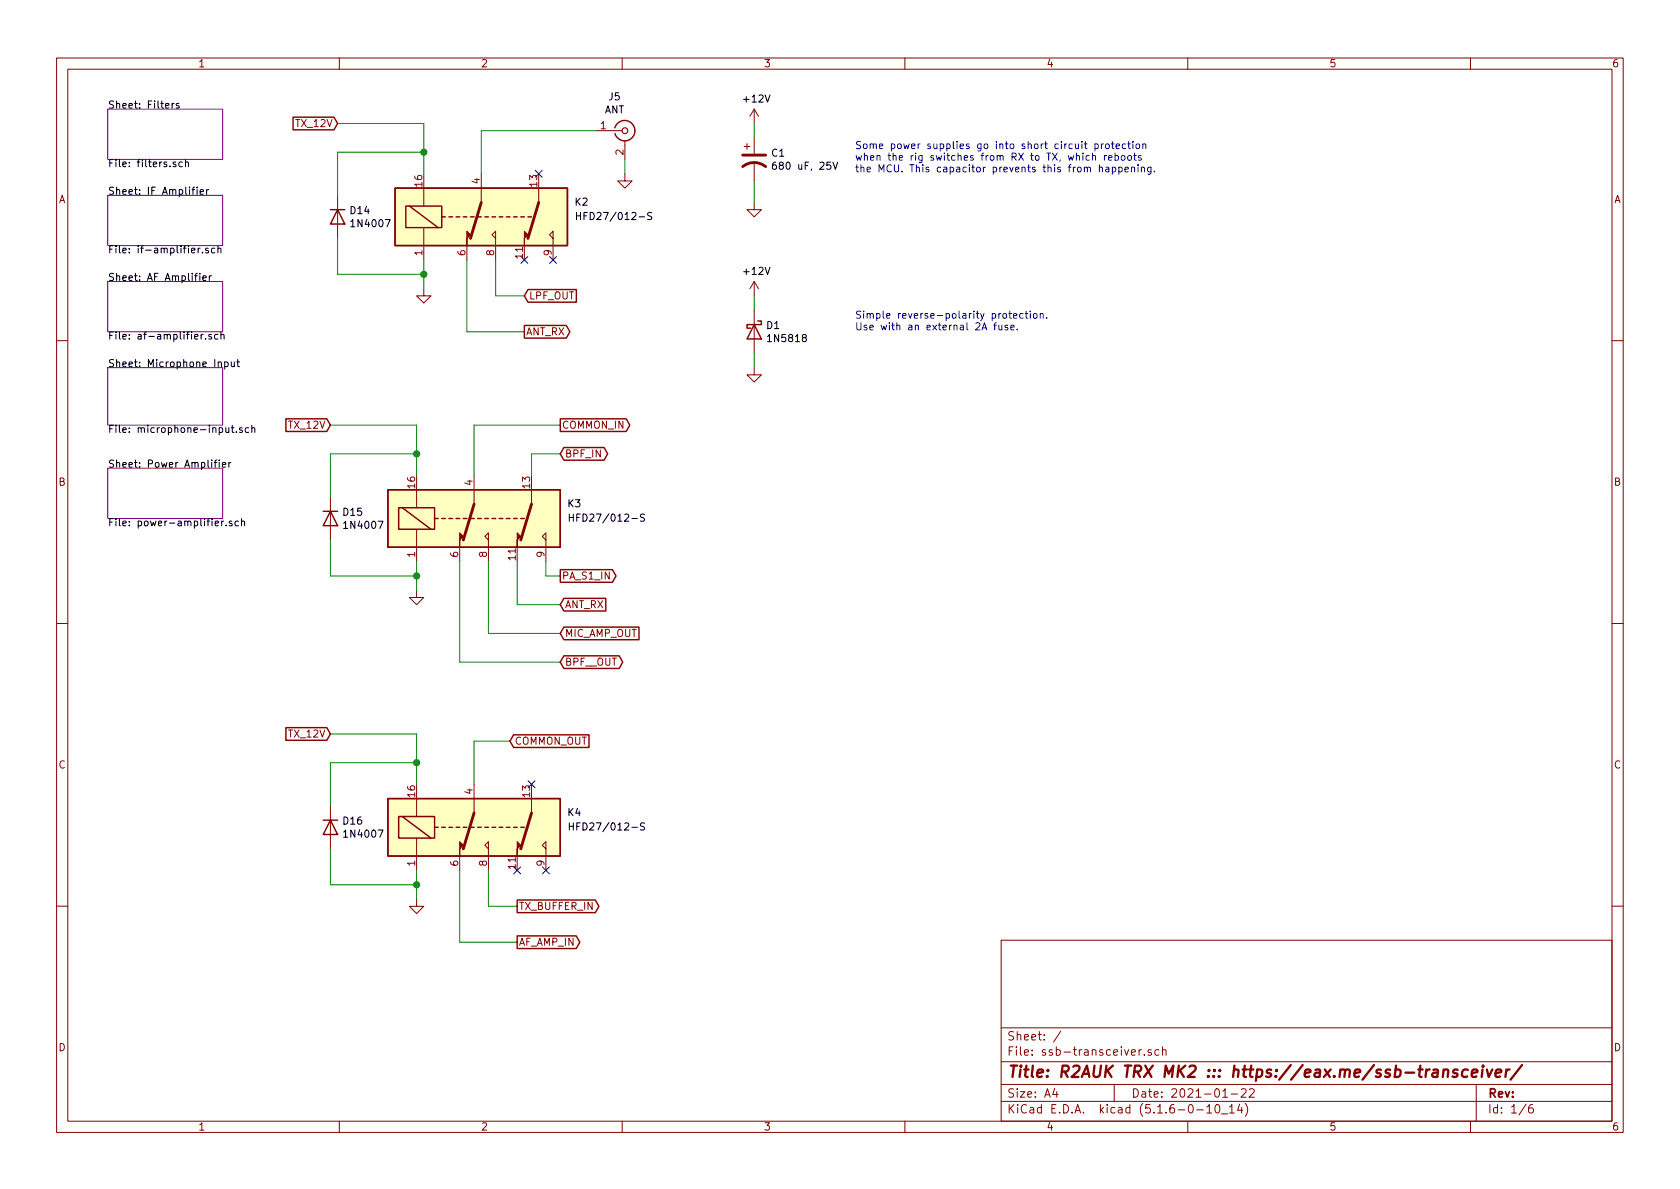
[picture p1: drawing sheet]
<svg xmlns="http://www.w3.org/2000/svg" width="297mm" height="210mm" viewBox="0 0 297 210" stroke-linecap="round" stroke-linejoin="round" font-family="sans-serif">
<g fill="none" stroke="#840000" stroke-width=".18">
<path d="M10 10.3h277v189.9h-277zM12 12.2h273v186.1h-273zM60 10.3v1.9M110 10.3v1.9M133.3 19.3l-.7 1.3M133.3 19.3v2.5M133.3 19.3l.8 1.3M160 10.3v1.9M210 10.3v1.9M260 10.3v1.9M59.7 34.5v7.7M74.9 33.3v3.1"/>
<path d="M85.1 30.7v5.1M95.2 33.3v2.5M105.4 23.1h4.6M110.5 30.7v1.3h1.3l-1.3 1.3-1.3-1.3h1.3M110.5 24.9v3.3M131.6 25.9h1M132.1 25.4v1M133.3 35.8v1.3h1.3l-1.3 1.2-1.2-1.2h1.2M133.3 24.4v2.8M133.3 28.7v3.3M74.9 51v1.3h1.3l-1.3 1.3-1.2-1.3h1.2M74.9 40.3v5.7"/>
<path d="M82.5 43.4v2.6M87.6 42.2l-.6-.7 .6-.6v5.1M97.8 42.2l-.6-.7 .6-.6v5.1M133.3 49.8v2.5M133.3 54.9v7.6M133.3 49.8l-.7 1.2M133.3 49.8l.8 1.2M10 60.2h2M133.3 65v1.3h1.3l-1.3 1.3-1.2-1.3h1.2M285 60.2h2M58.4 87.9v7.6M73.7 86.6v3.2"/>
<path d="M73.7 93.6v5.7M81.3 96.8v2.5M83.8 84.1v5M86.4 95.5l-.7-.6 .7-.7v5.1M94 86.6v2.5M96.5 95.5l-.6-.6 .6-.7v5.1M10 110.3h2M73.7 104.4v1.3h1.2l-1.2 1.2-1.3-1.2h1.3M285 110.3h2M83.8 138.7v5.1M58.4 142.5v7.6M73.7 159v1.3h1.2l-1.2 1.2-1.3-1.2h1.3"/>
<path d="M73.7 141.2v3.2M73.7 148.2v5.7M81.3 151.4v2.5M86.4 150.1l-.7-.6 .7-.7v5.1M94 141.2v2.6M96.5 150.1l-.6-.6 .6-.7v5.1M10 160.2h2M177 166.3h108v32h-108zM285 160.2h2M60 198.3v1.9M110 198.3v1.9M160 198.3v1.9"/>
<path d="M177 194.8h108M177 191.8h108M177 187.8h108M177 181.8h108M186.5 192.5l-.4 1h1M186.8 193v1M187.6 182.3l-1.3 2M197 191.8v3M201.4 185.6v1M201.8 185.6l-.4 .3M202.3 186.5v.1M203.6 185.7l-.4-.1-.2 .2v.2l.6 .2v.3h-.6"/>
<path d="M204.9 185.7l-.4-.1-.3 .3 .1 .6h.6M205.5 185.7l.3-.1 .3 .1 .1 .9M205.5 185.1v1.5M210 198.3v1.9M211.6 196.3h1.2M213.4 195.8l.4-.5v1.5M213.4 196.8h.8M215 195.4l.3-.1a.94 .94 0 0 1 0 1.5 .8 .8 0 0 1-.6-.6 .8 .8 0 0 1 .3-.8zM216 197h1.1M216.2 194h.8M217.4 195.8l.4-.5v1.5M217.4 196.8h.8"/>
<path d="M217.7 193.5h1.1M219.2 195.2l-.4 1.1h.9M219.5 192.7l.2-.2h.3l.3 .2v.3v.2l-.9 .8h.9M219.5 195.8v1M220.2 195.1a1.71 1.71 0 0 1 0 2.3M220.9 192.7l.2-.2h.4l.2 .2 .1 .3-1 1h1M260 198.3v1.9M261 191.8v6.5M269.8 195.2l-1.2 2M271 195.3a.62 .62 0 0 0-.7 .7v.7l.3 .1 .4-.1 .1-.5-.1-.2-.4-.1-.3 .3"/>
</g>
<path d="M255.2 189.3a.5 .5 0 0 1 .9 .1l-.1 1M255.3 189.1l-.2 1.3M257.7 189.2a.52 .52 0 0 0-.8 .3l.3 .3 .5 .1v.3l-.3 .2-.6-.1M259.5 189.2a.68 .68 0 0 0-1 .3v.8l.3 .1 .6-.1M260.2 189.8l1-.2v-.4l-.6-.1-.3 .3v.9l.2 .1 .5-.1M262.1 189.1l-.1 1.3M262.2 188.4l-.1 .1 .1 .1v-.2v.2M262.9 189.1l.3 1.3 .7-1.3M264.4 189.8l1-.2v-.4l-.6-.1-.3 .3v.9l.1 .1 .6-.1M266.3 189.1l-.1 1.3M266.9 189.1a.54 .54 0 0 0-.6 .4M269.1 188.3l-2 2.6" fill="none" stroke="#840000" stroke-width=".41"/>
<path d="M19 19.3h20.4v8.9h-20.4zM19 34.5h20.4v8.9h-20.4zM19 49.8h20.4v8.9h-20.4zM19 65h20.4v10.2h-20.4zM19 82.8h20.4v8.9h-20.4z" fill="none" stroke="#840084" stroke-width=".18"/>
<g fill="none" stroke="#000" stroke-width=".18">
<path d="M30.4 18.3v.8M30.8 18.3l-.4 .2M31.6 18.3h-.3l-.2 .2 .1 .1 .4 .2v.3h-.5M31.1 28.7l-.3-.1-.2 .2 .1 .2 .4 .1v.3h-.5M32.2 28.7l-.3-.1-.3 .3 .1 .5h.5M32.8 28.8l.2-.2 .3 .1v.8M32.8 28.2v1.3M33.9 33.5h.5M34.4 33.1l-.3 .2v1.1M34.8 33.1v.1M34.8 33.5v.9M35.4 33.9l.6-.1-.1-.2-.3-.1-.2 .2v.6h.5"/>
<path d="M36.5 33.5v.9M36.9 33.5l-.4 .3M101.9 37.6v1.2M101.9 38.2h.7M102.6 37.6v1.2M115.2 37.6h-.4l-.2 .1v.3l.5 .3 .1 .3-.2 .2h-.5M137.2 28.7h-.4a.87 .87 0 0 0 0 1.2l.4-.1v-.5l-.4-.1-.2 .2M147.3 28.7l.4 1.2 .4-1.2M35 43.9v.8M35.3 48.3v.2M35.3 48.8v.8M35.4 43.9h-.3l-.1 .2"/>
<path d="M35.6 59.1v.9M35.8 44.6v.1M35.9 49.2l.6-.1-.1-.3h-.4l-.1 .1v.6h.5M35.9 59.1l-.3 .3M36.3 59.8v.2M36.8 43.9h-.3l-.2 .2 .1 .1 .4 .2v.3h-.5M37 48.8v.8M37.4 48.8l-.4 .2M37.4 59.2l-.3-.1-.2 .2 .1 .2 .4 .1v.3h-.5M38 43.9h-.4l-.2 .2 .1 .6h.5M38.5 44l.2-.1h.3l.1 .8M38.5 59.2l-.3-.1-.3 .3 .1 .5h.5"/>
<path d="M38.5 43.5v1.2M39.1 59.3l.1-.2 .3 .1 .1 .8M39.1 58.7v1.3M38.6 64.1l.2-.1 .3 .1v.7M39.7 64.1l.4-.1 .2 .2-.1 .6h-.5M39.7 64v1.3M39.9 75.6l.1 .8 .3 .1 .2-.2M40.5 75.6v.9M40.9 64v.8h.3l.2-.1M40.9 75.6h.5M41.1 75.2v1.1l.3 .2M41.4 64v.8"/>
<path d="M41.8 76.3v.2M41.9 64h.4M42 63.6v1.1l.3 .1M42.8 75.7l-.3-.1-.2 .2 .1 .2 .4 .1v.3h-.5M44 75.7l-.4-.1-.2 .3 .1 .5h.5M44.5 75.8l.2-.2 .3 .1 .1 .8M44.5 75.2v1.3M37.9 81.8h.5M38.4 81.4l-.4 .1v1.1M38.8 81.4v.1M38.8 81.8v.8M39.2 92.1v.9"/>
<path d="M39.3 82.2l.6-.1v-.3h-.4l-.2 .2 .1 .6h.5M39.5 92.1l-.3 .3M40 92.9v.1M40.5 81.8v.8M40.8 81.8l-.3 .2M41 92.2l-.3-.1-.2 .2 .1 .2 .4 .1v.3h-.5M42.2 92.2l-.4-.1-.2 .3 .1 .5h.5M42.7 92.3l.2-.2 .3 .1 .1 .8M42.7 91.7v1.3M100.7 90.9v1.3M100.7 91.5h.7M101.4 90.9v1.3"/>
<path d="M114 91l-.5-.1-.2 .1v.4l.5 .2 .2 .3-.3 .3-.5-.1M100.7 145.5v1.3M100.7 146.1h.7M101.4 145.5v1.3M114 145.6l-.5-.1-.2 .1v.4l.5 .2 .2 .4-.3 .2-.5-.1"/>
</g>
<path d="M85.1 35.8l-1.9 6.4M95.2 35.8l-1.9 6.4M131.3 29.5a3.3 3.3 0 0 1 4.1 0M131.3 27.4h4.1M83.8 89.1l-1.9 6.4M94 89.1l-1.9 6.4M83.8 143.8l-1.9 6.3M94 143.8l-1.9 6.3" fill="none" stroke="#840000" stroke-width=".51"/>
<g fill="none" stroke="#840000" stroke-width=".25">
<path d="M51.8 20.7h7.3l.6 1.1-.6 1.2h-7.3zM58.4 37.1h2.6M59.7 37.1l1.3 2.5h-2.6zM69.8 33.3h30.5v10.1h-30.5zM71.8 36.4h6.3v3.9h-6.3zM72.4 36.4l5.1 3.9M78.1 38.3h.6M79.4 38.3h.6M80.6 38.3h.7M81.9 38.3h.6M83.2 38.3h.6M84.5 38.3h.6"/>
<path d="M85.7 38.3h.7M87 38.3h.6M88.3 38.3h.6M89.5 38.3h.7M90.8 38.3h.6M92.1 38.3h.6M93.3 38.3h.7M108.7 22.6a1.8 1.8 0 0 1 2-1.3 1.8 1.8 0 0 1 1.5 1.8M112.3 23.1a1.8 1.8 0 0 1-1.6 1.8 1.8 1.8 0 0 1-2-1.3M92.7 57.6h7.4l.7 1.1-.7 1.1h-7.4zM93.3 51.2h8.6v2.2h-8.6l-.6-1.1zM133.3 57.4l1.3 2.5h-2.5z"/>
<path d="M134 56.8h.6v.6h-2.5v.6h.6M50.5 74.1h7.3l.6 1.1-.6 1.1h-7.3zM99.1 74.1h11.6l.7 1.1-.7 1.1h-11.6zM99.7 79.1h7.1l.6 1.2-.6 1.1h-7.1l-.6-1.1zM57.1 90.4h2.6M58.4 90.4l1.3 2.6h-2.6zM68.6 86.6h30.5v10.2h-30.5zM70.5 89.8h6.3v3.8h-6.3zM71.1 89.8l5.1 3.8M76.8 91.7h.7M78.1 91.7h.6M79.4 91.7h.6"/>
<path d="M80.6 91.7h.7M81.9 91.7h.6M83.2 91.7h.6M84.5 91.7h.6M85.7 91.7h.7M87 91.7h.6M88.3 91.7h.6M89.5 91.7h.7M90.8 91.7h.6M92.1 91.7h.6M99.1 100.7h9.2l.6 1.1-.6 1.2h-9.2zM99.7 105.8h7.4v2.2h-7.4l-.6-1.1z"/>
<path d="M99.7 116h9.8l.6 1.1-.6 1.1h-9.8l-.6-1.1zM99.7 110.9h13.3v2.2h-13.3l-.6-1.1zM50.5 128.7h7.3l.6 1.1-.6 1.1h-7.3zM90.8 129.9h13.3v2.3h-13.3l-.6-1.1zM57.1 145h2.6M58.4 145l1.3 2.6h-2.6zM68.6 141.2h30.5v10.2h-30.5zM70.5 144.4h6.3v3.8h-6.3zM71.1 144.4l5.1 3.8M76.8 146.3h.7M78.1 146.3h.6M79.4 146.3h.6"/>
<path d="M80.6 146.3h.7M81.9 146.3h.6M83.2 146.3h.6M84.5 146.3h.6M85.7 146.3h.7M87 146.3h.6M88.3 146.3h.6M89.5 146.3h.7M90.8 146.3h.6M91.4 159.2h13.9l.6 1.1-.6 1.1h-13.9zM92.1 146.3h.6M91.4 165.5h10.5l.6 1.1-.6 1.1h-10.5z"/>
</g>
<g fill="#ffffc2" stroke="#ffffc2" stroke-width=".18">
<path d="M68.6 141.2h30.5v10.2h-30.5z"/>
<path d="M68.6 86.6h30.5v10.2h-30.5z"/>
<path d="M69.8 33.3h30.5v10.1h-30.5z"/>
</g>
<g fill="#840000" stroke="#840000" stroke-width=".18">
<path d="M81.3 148.8l.6 .7-.6 .6v1.3z"/>
<path d="M91.4 148.8l.7 .7-.7 .6v1.3z"/>
<path d="M81.3 94.2l.6 .7-.6 .6v1.3z"/>
<path d="M91.4 94.2l.7 .7-.7 .6v1.3z"/>
<path d="M82.5 40.9l.7 .6-.7 .7v1.2z"/>
<path d="M92.7 40.9l.6 .6-.6 .7v1.2z"/>
</g>
<circle cx="110.5" cy="23.1" r=".51" fill="none" stroke="#840000" stroke-width=".2"/>
<g fill="none" stroke="#008400" stroke-width=".18">
<path d="M59.7 21.8h15.2v8.9M74.9 26.9h-15.2v7.6M105.4 23.1h-20.3v7.6M110.5 28.2v2.5M133.3 21.8v2.6M133.3 32v3.8M59.7 42.2v6.3h15.2M74.9 46v5M82.5 46v12.7h10.2M87.6 46v6.3h5.1M133.3 52.3v2.6M58.4 75.2h15.3v8.9"/>
<path d="M99.1 75.2h-15.3v8.9M133.3 62.5v2.5M58.4 95.5v6.3h15.3M73.7 99.3v5.1M73.7 80.3h-15.3v7.6M81.3 99.3v17.8h17.8M86.4 99.3v12.7h12.7M91.4 99.3v7.6h7.7M96.5 99.3v2.5h2.6M99.1 80.3h-5.1v3.8M58.4 129.8h15.3v8.9M73.7 134.9h-15.3v7.6"/>
<path d="M90.2 131.1h-6.4v7.6M58.4 150.1v6.4h15.3M73.7 153.9v5.1M81.3 153.9v12.7h10.1M86.4 153.9v6.4h5"/>
</g>
<g fill="none" stroke="#0000c2" stroke-width=".18">
<path d="M191.7 25.4h.5M191.9 25v1.1l.3 .2M192.6 27.6l-.3-.1-.3 .2 .1 .6h.5M193.2 27.6l.1-.1 .3 .1 .1 .7M193.2 27.1v1.2M193.6 25.5l.4-.1 .2 .3-.1 .5h-.5M193.6 25.4v1.3M194.4 29.7l.2-.1h.3v.8M194.4 29.1v1.3M194.7 25.4v.9M195.1 25.4l-.4 .3M195.3 27.5v.8"/>
<path d="M195.5 29.6h.5l.1 .8M195.6 25.5l.3-.1 .2 .3-.1 .5-.3 .1-.2-.2zM195.7 27.5l-.4 .2M196 27.9l.6-.1-.1-.2-.3-.1-.2 .2 .1 .6h.4M196.1 29.9h-.4l-.2 .2v.2h.6M196.5 25.4h.5M196.7 25v1.1l.3 .2M196.7 29.6h.3l.3 .2-.1 .5h-.5M196.7 29.6v1.2M197.2 27.6l.3-.1 .3 .2-.2 .6h-.4M197.2 27.1v1.2M197.3 25.9l.6-.2v-.2l-.4-.1-.2 .2 .1 .6h.5"/>
<path d="M197.8 29.6h.4l.2 .2-.1 .5h-.5M197.8 29.6v1.2M198.4 27.6l.3-.1 .2 .2v.4l-.2 .2h-.3l-.2-.2zM198.9 30l.6-.1v-.3h-.4l-.2 .1 .1 .6h.5M199 25.5l-.3-.1-.3 .3 .2 .5h.4M199.4 25.4h.5M199.5 27.6l.3-.1 .2 .1-.1 .7h-.3l-.2-.2zM199.6 25v1.1l.3 .2M200.1 29.7l.1-.1h.3l.1 .8M200.1 29.6v.8M200.3 25v.1M200.3 25.4v.9"/>
<path d="M200.4 27.5h.5M200.6 27.1v1.1l.3 .1M201 25.5l.3-.1 .1 .2v.6l-.3 .1-.3-.2zM201.2 29.1v.2M201.2 29.6v.8M201.8 27.6l-.4-.1-.1 .2v.2l.5 .1v.3h-.5M201.8 29.7l.2-.1h.3l.1 .8M201.8 29.6v.8M202.1 25.6l.1-.2 .3 .1 .1 .8M202.1 25.4v.9M203.5 29.6v1.1l-.2 .1h-.3M203.5 29.6h-.4l-.2 .2 .1 .5h.5"/>
<path d="M204.1 30.3v.1M175.7 57.5h.5M176.2 57.1l-.3 .1v1.1M176.6 57.5l.1 .8h.3l.1-.1M177.1 57.5v.8M178.2 57.6l-.3-.1-.2 .2v.2l.5 .1v.3h-.5M178.4 55.4h.4M178.5 55v1.1l.3 .2M178.7 57.9l.6-.1-.1-.2-.3-.1-.2 .2 .1 .6h.4M179.2 55.8l.6-.1-.1-.2-.3-.1-.2 .2v.6h.5M179.9 58.2v.1M180.9 55.5l-.4-.1-.2 .3 .1 .5h.5"/>
<path d="M181.3 55.4h.4M181.4 55v1.1l.3 .2M182.2 55v.1M182.2 55.4v.9M182.8 55.6l.2-.2 .3 .2 .1 .5-.2 .1-.2 .1-.2-.1zM183.9 55.6l.2-.2 .3 .1 .1 .8M183.9 55.4v.9M185.1 56.2v.1"/>
</g>
<g fill="#008400" stroke="#008400" stroke-width=".25">
<circle cx="73.7" cy="134.9" r=".51"/>
<circle cx="73.7" cy="156.5" r=".51"/>
<circle cx="73.7" cy="80.3" r=".51"/>
<circle cx="73.7" cy="101.8" r=".51"/>
<circle cx="74.9" cy="26.9" r=".51"/>
<circle cx="74.9" cy="48.5" r=".51"/>
</g>
<path d="M94.6 30.1l1.3 1.2M95.9 30.1l-1.3 1.2M92.1 45.4l1.2 1.2M93.3 45.4l-1.2 1.2M97.2 45.4l1.2 1.2M98.4 45.4l-1.2 1.2M93.4 138.1l1.2 1.2M94.6 138.1l-1.2 1.2M90.8 153.3l1.2 1.2M92 153.3l-1.2 1.2M95.9 153.3l1.2 1.2M97.1 153.3l-1.2 1.2" fill="none" stroke="#000084" stroke-width=".18"/>
<text font-size="2.8" fill="#840000" x="178" y="190.5">Title: R2AUK TRX MK2 ::: https://eax.me/ssb-transceiver/</text>
<g font-size="2.1" fill="#840000">
<text x="178" y="184">Sheet: /</text>
<text x="178" y="186.7">File: ssb-transceiver.sch</text>
<text x="178" y="196.9">KiCad E.D.A. kicad (5.1.6-0-10_14)</text>
<text x="178" y="194.1">Size: A4</text>
<text x="200" y="194.1">Date: 2021-01-22</text>
<text x="263" y="194.1">Rev:</text>
<text x="263" y="196.9">Id: 1/6</text>
</g>
<g font-size="1.8" fill="#840000">
<text x="35" y="11.9">1</text>
<text x="85" y="11.9">2</text>
<text x="135" y="11.9">3</text>
<text x="185" y="11.9">4</text>
<text x="235" y="11.9">5</text>
<text x="285" y="11.9">6</text>
<text x="52.5" y="22.5">TX_12V</text>
<text x="106.2" y="22.9">1</text>
<text x="110.2" y="27.4" transform="rotate(-90 110.2 27.4)">2</text>
<text x="10.4" y="35.9">A</text>
<text x="74.7" y="33" transform="rotate(-90 74.7 33)">16</text>
<text x="84.8" y="32.5" transform="rotate(-90 84.8 32.5)">4</text>
<text x="95" y="33" transform="rotate(-90 95 33)">13</text>
<text x="285.4" y="35.9">A</text>
<text x="74.7" y="45.2" transform="rotate(-90 74.7 45.2)">1</text>
<text x="82.3" y="45.2" transform="rotate(-90 82.3 45.2)">6</text>
<text x="87.4" y="45.2" transform="rotate(-90 87.4 45.2)">8</text>
<text x="92.5" y="45.7" transform="rotate(-90 92.5 45.7)">11</text>
<text x="97.5" y="45.2" transform="rotate(-90 97.5 45.2)">9</text>
<text x="93.5" y="53">LPF_OUT</text>
<text x="93" y="59.3">ANT_RX</text>
<text x="51.2" y="75.8">TX_12V</text>
<text x="99.3" y="75.8">COMMON_IN</text>
<text x="99.8" y="80.9">BPF_IN</text>
<text x="10.4" y="85.9">B</text>
<text x="73.4" y="86.3" transform="rotate(-90 73.4 86.3)">16</text>
<text x="83.6" y="85.8" transform="rotate(-90 83.6 85.8)">4</text>
<text x="93.7" y="86.3" transform="rotate(-90 93.7 86.3)">13</text>
<text x="285.4" y="85.9">B</text>
<text x="73.4" y="98.5" transform="rotate(-90 73.4 98.5)">1</text>
<text x="81" y="98.5" transform="rotate(-90 81 98.5)">6</text>
<text x="86.1" y="98.5" transform="rotate(-90 86.1 98.5)">8</text>
<text x="91.2" y="99" transform="rotate(-90 91.2 99)">11</text>
<text x="96.3" y="98.5" transform="rotate(-90 96.3 98.5)">9</text>
<text x="99.3" y="102.5">PA_S1_IN</text>
<text x="99.8" y="107.6">ANT_RX</text>
<text x="99.8" y="112.6">MIC_AMP_OUT</text>
<text x="99.8" y="117.7">BPF__OUT</text>
<text x="51.2" y="130.4">TX_12V</text>
<text x="91" y="131.7">COMMON_OUT</text>
<text x="10.4" y="135.9">C</text>
<text x="285.4" y="135.9">C</text>
<text x="73.4" y="140.9" transform="rotate(-90 73.4 140.9)">16</text>
<text x="83.6" y="140.4" transform="rotate(-90 83.6 140.4)">4</text>
<text x="93.7" y="140.9" transform="rotate(-90 93.7 140.9)">13</text>
<text x="73.4" y="153.1" transform="rotate(-90 73.4 153.1)">1</text>
<text x="81" y="153.1" transform="rotate(-90 81 153.1)">6</text>
<text x="86.1" y="153.1" transform="rotate(-90 86.1 153.1)">8</text>
<text x="91.2" y="153.6" transform="rotate(-90 91.2 153.6)">11</text>
<text x="96.3" y="153.1" transform="rotate(-90 96.3 153.1)">9</text>
<text x="91.7" y="160.9">TX_BUFFER_IN</text>
<text x="91.7" y="167.3">AF_AMP_IN</text>
<text x="10.4" y="185.9">D</text>
<text x="285.4" y="185.9">D</text>
<text x="35" y="199.9">1</text>
<text x="85" y="199.9">2</text>
<text x="135" y="199.9">3</text>
<text x="185" y="199.9">4</text>
<text x="235" y="199.9">5</text>
<text x="285" y="199.9">6</text>
</g>
<g font-size="1.8">
<text x="107.7" y="17.7">J5</text>
<text x="19" y="19.2">Sheet: Filters</text>
<text x="106.9" y="20.1">ANT</text>
<text x="131.6" y="18.1">+12V</text>
<text x="19" y="29.6">File: filters.sch</text>
<text x="136.5" y="27.7">C1</text>
<text x="19" y="34.4">Sheet: IF Amplifier</text>
<text x="137.4" y="30">680 uF, 25V</text>
<text x="62" y="37.9">D14</text>
<text x="62.4" y="40.2">1N4007</text>
<text x="101.7" y="36.4">K2</text>
<text x="103.1" y="38.9">HFD27/012-S</text>
<text x="19" y="44.8">File: if-amplifier.sch</text>
<text x="19" y="49.7">Sheet: AF Amplifier</text>
<text x="131.6" y="48.6">+12V</text>
<text x="135.6" y="58.2">D1</text>
<text x="19" y="60">File: af-amplifier.sch</text>
<text x="19" y="64.9">Sheet: Microphone Input</text>
<text x="136" y="60.5">1N5818</text>
<text x="19" y="76.5">File: microphone-input.sch</text>
<text x="19" y="82.7">Sheet: Power Amplifier</text>
<text x="100.4" y="89.7">K3</text>
<text x="19" y="93.1">File: power-amplifier.sch</text>
<text x="60.7" y="91.2">D15</text>
<text x="61.1" y="93.5">1N4007</text>
<text x="101.9" y="92.2">HFD27/012-S</text>
<text x="60.7" y="145.8">D16</text>
<text x="61.1" y="148.1">1N4007</text>
<text x="100.4" y="144.3">K4</text>
<text x="101.9" y="146.9">HFD27/012-S</text>
</g>
<g font-size="1.8" fill="#0000c2">
<text x="151.1" y="26.4">Some power supplies go into short circuit protection</text>
<text x="151.1" y="28.4">when the rig switches from RX to TX, which reboots</text>
<text x="151.1" y="30.5">the MCU. This capacitor prevents this from happening.</text>
<text x="151.1" y="56.4">Simple reverse-polarity protection.</text>
<text x="151.1" y="58.4">Use with an external 2A fuse.</text>
</g>
</svg>
